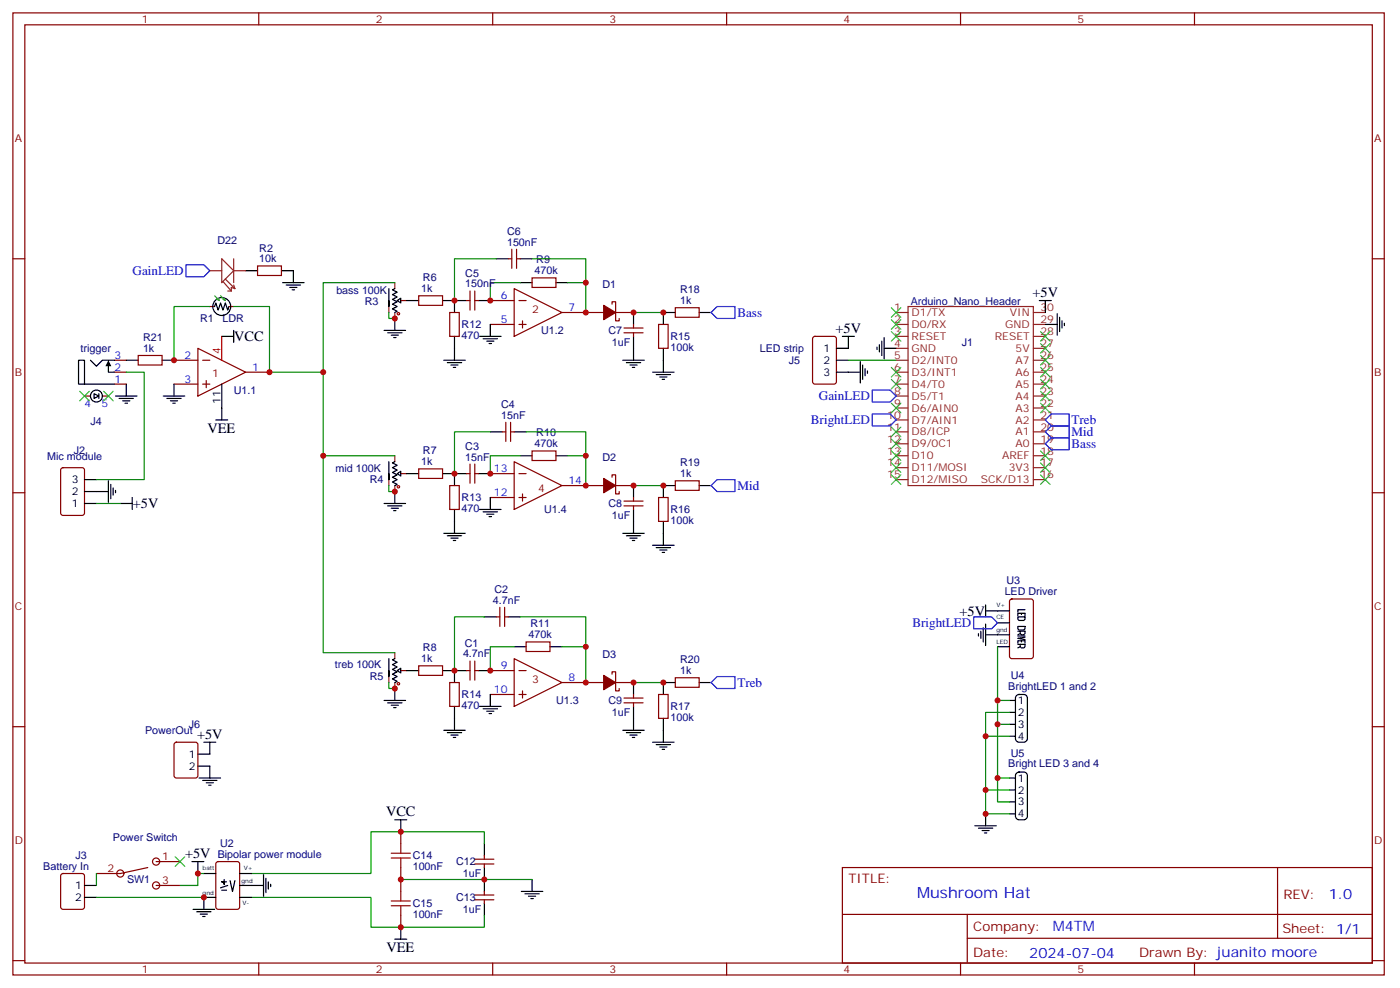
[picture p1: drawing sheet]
<svg xmlns="http://www.w3.org/2000/svg" width="414mm" height="292mm" viewBox="0 0 414 292" stroke-linecap="round" stroke-linejoin="round" font-family="sans-serif">
<g fill="none" stroke="#870000" stroke-width=".35">
<path d="M3.8 3.8h405.4v284.3h-405.4zM7.3 7.3h398.3v277.3h-398.3zM76.5 3.8v3.5M145.6 3.8v3.5M214.8 3.8v3.5M283.9 3.8v3.5M353.1 3.8v3.5M3.8 76.5h3.5M76.1 78.6h7.1v2.8h-7.1zM150.2 76.5h1.1M151.3 73.7v5.6M152.7 76.5h1"/>
<path d="M152.7 73.7v5.6M405.6 76.5h3.6M62 90.6h1.4M67.7 90.6h1.4M118.5 88.8h1.7M123.8 87.4h7v2.8h-7zM132.9 92.4h2.8v7h-2.8zM137.9 88.8h1M138.9 86v5.7M140.3 88.8h1.1M140.3 86v5.7M144.9 95.9h7.1"/>
<path d="M144.9 88.8h7.1M152 85.3l14.1 7.1-14.1 7zM153.4 95.9h2.1M153.4 88.8h2.1M154.4 94.8v2.1M157.3 82.1h7v2.8h-7zM166.1 92.4h12.3M180.9 89.9v-.7h1.1v5.6h1v-.7M182 92.4h5.3M184.4 98.4h5.7M184.4 96.9h5.7M187.3 95.9v1"/>
<path d="M187.3 98.4v1M194.7 95.9h2.8v7h-2.8zM199.6 90.9h7.1v2.9h-7.1zM240.4 99.6l.5-.2h5.6l.7 .4v13l-.4 .7h-5.9l-.7-.4v-13zM25 117.1h1.7M30.3 117.1h1.7M33.8 110h3.5M33.8 106.5h3.5M33.8 113.5h3.5M40.9 105.1h7v2.8h-7zM51.4 106.5h7.1M51.4 113.5h7.1"/>
<path d="M58.5 102.9l14.1 7.1-14.1 7.1zM59.9 106.5h2.1M59.9 113.5h2.1M61 112.5v2.1M72.6 110h7.1M18.2 138.4l.4-.2h5.7l.6 .4 .1 13-.5 .7h-5.9l-.6-.4-.1-13zM118.5 140h1.7M123.8 138.6h7v2.8h-7zM137.9 140h1M138.9 137.2v5.6M140.3 140h1.1M140.3 137.2v5.6"/>
<path d="M144.9 140h7.1M148.4 127.6h1.1M149.5 124.8v5.7M150.9 124.8v5.7M150.9 127.6h1.1M152 136.5l14.1 7-14.1 7.1zM153.4 140h2.1M157.3 133.3h7v2.8h-7zM3.8 145.6h3.5M132.9 143.5h2.8v7.1h-2.8zM144.9 147h7.1M153.4 147h2.1"/>
<path d="M154.4 146v2.1M166.1 143.5h12.3M180.9 141v-.7h1.1v5.7h1v-.7M182 143.5h5.3M184.4 149.5h5.7M184.4 148.1h5.7M187.3 147v1.1M187.3 149.5v1.1M194.7 147h2.8v7.1h-2.8zM199.6 142.1h7.1v2.8h-7.1zM405.6 145.6h3.6M147.7 179.5v5.6"/>
<path d="M149.2 179.5v5.6M298.6 177.2l.5-.2h5.6l.7 .5v16.5l-.4 .6-5.9 .1-.7-.5v-16.5zM118.5 198.2h1.7M123.8 196.8h7v2.8h-7zM137.9 198.2h1M138.9 195.4v5.6M140.3 198.2h1.1M140.3 195.4v5.6M144.9 198.2h7.1M146.7 182.3h1M149.2 182.3h1M152 194.7l14.1 7-14.1 7.1z"/>
<path d="M153.4 198.2h2.1M155.5 189.7h7.1v2.8h-7.1zM180.9 199.2v-.7h1.1v5.7h1v-.7M3.8 214.8h3.5M51.7 219.6l.4-.2h5.7l.6 .4 .1 9.4-.5 .7h-5.9l-.6-.4-.1-9.4zM132.9 201.7h2.8v7.1h-2.8zM144.9 205.2h7.1M153.4 205.2h2.1M154.4 204.2v2.1M166.1 201.7h12.3M182 201.7h5.3M184.4 207.7h5.7"/>
<path d="M184.4 206.3h5.7M187.3 205.2v1.1M187.3 207.7v1.1M194.7 205.2h2.8v7.1h-2.8zM199.6 200.3h7.1v2.8h-7.1zM405.6 214.8h3.6M18.2 258.4l.4-.2h5.7l.6 .4 .1 9.4-.5 .7h-5.9l-.6-.4-.1-9.4zM43.7 256.4l-8.1 1.8h-7.1M46.1 254.6h7.1M64 254.8l.5-.2h5.6l.7 .5v12.9l-.4 .7h-5.9l-.7-.4v-13zM118.5 245.8v3.5M118.5 256.4v7.1"/>
<path d="M140.3 255.3h5.7M140.3 253.9h5.7M143.2 252.9v1M143.2 255.3v1.1M249 256.4h156.6v28.2h-156.6zM377.6 256.4v20.9M46.1 261.7h7.1M118.5 270.5v3.5M140.3 265.9h5.7M140.3 264.5h5.7M143.2 263.5v1M143.2 265.9v1.1"/>
<path d="M249 270.2h156.5M285.9 277.3h119.6M285.9 270.2v14.2M3.8 283.9h3.5M76.5 284.6v3.5M145.6 284.6v3.5M214.8 284.6v3.5M283.9 284.6v3.5M353.1 284.6v3.5M405.6 283.9h3.6"/>
<circle cx="35.6" cy="258.2" r="1.06"/>
<circle cx="46.1" cy="254.6" r="1.06"/>
<circle cx="46.1" cy="261.7" r="1.06"/>
</g>
<g fill="none" stroke="#8c2424" stroke-width=".35">
<path d="M65.5 76.5l3.6 3.5-3.6 3.5zM69.1 76.5v7M62 80h3.5M65.9 83.2l2.5 2.8M66.6 82.5l2.8 2.8M67.3 86h1.1M69.1 84.2l.3 1.1M69.1 80h3.5M69.4 85.3l-1-.4v1.1M114.9 90.6v1.8M116.7 83.5v1.8M116.7 92.4v1.7"/>
<path d="M264.9 92.4h3.5M264.9 95.9h3.5M264.9 99.4h3.5M268.4 90.6h37v52.9h-37zM305.4 92.4h3.6M305.4 95.9h3.6M305.4 99.4h3.6M264.9 102.9h3.5M264.9 106.5h3.5M264.9 110h3.5M264.9 113.5h3.5M264.9 117.1h3.5"/>
<path d="M305.4 102.9h3.6M305.4 106.5h3.6M305.4 110h3.6M305.4 113.5h3.6M305.4 117.1h3.6M116.7 134.7v1.8M264.9 120.6h3.5M264.9 124.1h3.5M264.9 127.6h3.5M264.9 131.2h3.5M264.9 134.7h3.5M264.9 138.2h3.5"/>
<path d="M305.4 120.6h3.6M305.4 124.1h3.6M305.4 127.6h3.6M305.4 131.2h3.6M305.4 134.7h3.6M305.4 138.2h3.6M114.9 141.7v1.8M116.7 143.5v1.8M264.9 141.7h3.5M305.4 141.7h3.6M114.9 200v1.7M116.7 192.9v1.8"/>
<path d="M116.7 201.7v1.8"/>
</g>
<path d="M65.5 99.4v7.1" fill="none" stroke="#f00" stroke-width=".35"/>
<g fill="none" stroke="#000" stroke-width=".35">
<path d="M146.7 76.5h3.5M153.7 76.5h3.6M63.4 90.6l.4-1.1 .7 2.2 .7-2.2 .7 2.2 .7-2.2 .7 2.2 .4-1.1M65.5 99.4h3.6M69.1 97.6v3.6M72.6 80h3.5M83.2 80h3.5v3.5M83.5 83.5h6.4M84.6 84.2h4.2M85.7 84.9h2.1M86.4 85.7h.7M113.5 97.6h6.4"/>
<path d="M114.6 98.4h4.2M114.9 85.3v5.3v-1.8M115.6 99.1h2.2M116.3 99.8h.8M116.7 85.3l-.7 .4 1.4 .7-1.4 .7 1.4 .7-1.4 .7 1.4 .7-1.4 .7 1.4 .7-1.4 .7 1.4 .7-.7 .4M116.7 94.1v3.5M117.4 88.8l1.1-.7v1.4zM120.2 88.8h3.6M130.8 88.8h7.1M134.3 88.8v3.6M134.3 99.4v7.1M141.4 88.8h3.5"/>
<path d="M141.7 99.4h6.4M144.9 95.9v3.5M153.7 83.5h3.6M164.3 83.5h3.6M187.3 92.4v3.5M187.3 99.4v7.1M199.6 92.4h-3.5v3.5M206.7 92.4h3.5M249 99.4h3.5M250.8 99.4v3.5h-3.6M261.3 99.8v6.3M307.2 88.8h3.5"/>
<path d="M309 88.8v3.6M309 95.9h3.5M312.5 92.7v6.4M313.2 93.8v4.2M313.9 94.8v2.1M314.6 95.5v.7M25 113.5h-1.8v-7h1.8v7h8.8M26.7 106.5l1.8 1.7 1.8-1.7h3.5M27.8 116.3l1.4 .8-1.4 .7zM29.2 116.3v1.5M32 108.2v1.8h1.8M34.1 117.1h6.4"/>
<path d="M35.2 117.8h4.2M36.3 118.5h2.1M37 119.2h.7M37.3 113.5v3.6M37.3 106.5h3.6M47.9 106.5h3.5M48.3 117.1h6.3M49.3 117.8h4.3M50.4 118.5h2.1M51.1 119.2h.7M51.4 113.5v3.6M65.5 113.5v10.6"/>
<path d="M131.2 106.5h6.3M132.2 107.2h4.3M133.3 107.9h2.1M134 108.6h.7M142.8 100.1h4.2M143.9 100.8h2.1M144.6 101.5h.7M184.1 106.5h6.3M185.1 107.2h4.3M186.2 107.9h2.1M186.9 108.6h.7M192.9 110h6.3"/>
<path d="M194 110.7h4.2M195 111.4h2.1M195.7 112.1h.7M196.1 102.9v7.1M247.2 106.5h3.6M247.2 110h7.1M254.3 106.8v6.4M255 107.9v4.2M255.7 108.9v2.2M256.4 109.6v.7M259.2 102.6v.7M259.9 101.9v2.1"/>
<path d="M260.6 100.8v4.3M261.3 102.9h3.6M63.8 124.1h3.5M114.9 136.5v5.2v-1.7M116.7 136.5l-.7 .3 1.4 .7-1.4 .7 1.4 .7-1.4 .7 1.4 .7-1.4 .7 1.4 .7-1.4 .8 1.4 .7-.7 .3M117.4 140l1.1-.7v1.4zM120.2 140h3.6M130.8 140h7.1M134.3 140v3.5M141.4 140h3.5M144.9 127.6h3.5M152 127.6h3.5"/>
<path d="M153.7 134.7h3.6M164.3 134.7h3.6M25 141.7h3.5M25 148.8h3.5M25 145.3h7M32 142.1v6.3M32.7 143.2v4.2M33.4 144.2v2.1M34.1 144.9v.7M35.6 148.8h3.5M39.1 147v3.6M113.5 148.8h6.4"/>
<path d="M114.6 149.5h4.2M115.6 150.2h2.2M116.3 150.9h.8M116.7 145.3v3.5M131.2 157.6h6.3M132.2 158.3h4.3M133.3 159h2.1M134 159.7h.7M134.3 150.6v7M141.7 150.6h6.4M142.8 151.3h4.2M143.9 152h2.1"/>
<path d="M144.6 152.7h.7M144.9 147v3.6M184.1 157.6h6.3M185.1 158.3h4.3M186.2 159h2.1M186.9 159.7h.7M187.3 143.5v3.5M187.3 150.6v7M196.1 154.1v7M199.6 143.5h-3.5v3.5M206.7 143.5h3.5M192.9 161.1h6.3"/>
<path d="M194 161.9h4.2M195 162.6h2.1M195.7 163.3h.7M291.3 178.8v3.5M114.9 194.7v5.3v-1.8M116.7 194.7l-.7 .3 1.4 .7-1.4 .7 1.4 .7-1.4 .7 1.4 .7-1.4 .7 1.4 .8-1.4 .7 1.4 .7-.7 .3M117.4 198.2l1.1-.7v1.4zM120.2 198.2h3.6M130.8 198.2h7.1M134.3 198.2v3.5M141.4 198.2h3.5M143.2 182.3h3.5"/>
<path d="M150.2 182.3h3.5M152 191.1h3.5M162.6 191.1h3.5M289.2 187.3v.7M289.9 186.5v2.2M290.6 185.5v4.2M291.3 180.6h7.1M291.3 187.6h7.1M291.3 184.4v6.4M294.9 191.1h3.5M294.9 184.1h3.5M300.8 182v-.7h2.2v.7"/>
<path d="M300.8 182.3h2.2v.7l-.4 .4h-1.4l-.4-.4zM300.8 185.1h2.2v.7l-.4 .4h-1.4l-.4-.4zM300.8 186.5h2.2v.8l-.4 .3h-.7l-.3-.3v-.8M300.8 190.1v-.7h2.2v.7M300.8 190.4h2.2v.7l-.4 .4h-.7l-.3-.4v-.7M300.8 188h2.2M301.6 187.3l-.8 .3M301.6 191.1l-.8 .4M301.9 181.3v.3M301.9 189.4v.3M303 180.2h-2.2v.7M303 188.3l-2.2 .4 2.2 .3"/>
<path d="M60.3 219.4h3.5M62 219.4v3.5h-3.5M113.5 207h6.4M114.6 207.7h4.2M115.6 208.4h2.2M116.3 209.1h.8M116.7 203.5v3.5M131.2 215.8h6.3M132.2 216.5h4.3M133.3 217.2h2.1M134 217.9h.7M134.3 208.8v7"/>
<path d="M141.7 208.8h6.4M142.8 209.5h4.2M143.9 210.2h2.1M144.6 210.9h.7M144.9 205.2v3.6M184.1 215.8h6.3M185.1 216.5h4.3M186.2 217.2h2.1M186.9 217.9h.7M187.3 201.7v3.5M187.3 208.8v7M192.9 219.4h6.3"/>
<path d="M196.1 212.3v7.1M199.6 201.7h-3.5v3.5M206.7 201.7h3.5M298.4 207h1.7M298.4 210.5h1.7M298.4 214.1h1.7M298.4 217.6h1.7M300.4 205.7l.5-.4 1.7-.1 .6 .3 .4 .5 .1 12.3-.5 .9a3.2 3.2 0 0 1-2.3 .1l-.6-.4-.2-.6v-12zM58.5 226.4h3.5v3.5M58.8 229.9h6.4M59.9 230.6h4.2M61 231.4h2.1"/>
<path d="M61.7 232.1h.7M194 220.1h4.2M195 220.8h2.1M195.7 221.5h.7M298.4 229.9h1.7M298.4 233.5h1.7M298.4 237h1.7M300.4 228.6l.5-.4h1.7l.6 .2 .4 .5 .1 12.3-.5 .9a3.2 3.2 0 0 1-2.3 .1l-.6-.4-.2-.6v-12zM56.7 254.6h3.6M58.5 254.6v3.6M60.3 258.2h3.5M66.3 259.9v1.4v-.7h-.8h1.5"/>
<path d="M70.8 258.2h3.6M77.9 258.5v6.4M78.6 259.6v4.2M116.7 242.3h3.5M118.5 242.3v3.5M143.2 249.3v3.6M143.2 256.4v7.1M157.3 259.9v3.6M288.1 244.1h6.4M289.2 244.8h4.2M290.3 245.5h2.1M291 246.2h.7"/>
<path d="M291.3 240.5v3.6M298.4 240.5h1.7M25 265.2h3.5M25 261.7h3.5M57.1 268.7h6.3M58.1 269.5h4.3M59.2 270.2h2.1M59.9 270.9h.7M63.8 265.2h-3.5v3.5M65.5 263.1h1.5M67.3 261.7l-2.1 .7M68 260.3l.7 3.2 .7-3.2"/>
<path d="M70.8 265.2h3.6M70.8 261.7h7.1M79.3 260.6v2.1M80 261.3v.7M116.7 277.6h3.5M118.5 274v3.6M143.2 267v3.5M154.1 263.5h6.3M155.2 264.2h4.2M156.2 264.9h2.1M156.9 265.6h.7"/>
<circle cx="65.5" cy="90.6" r="2.65"/>
<circle cx="28.5" cy="117.1" r="1.76"/>
</g>
<path d="M63.4 87.4l1.4 1.4-.3-.7-.4 .4 .7 .3M65.2 87.4l1.4 1.4-.3-.7-.4 .4 .7 .3" fill="none" stroke="#393" stroke-width=".35"/>
<path d="M55 78.2h5.3l1.7 1.8-1.7 1.8h-5.3zM210.2 92.4l1.7-1.8h5.3v3.5h-5.3zM257.8 115.3h5.3l1.8 1.8-1.8 1.7h-5.3zM257.8 122.3h5.3l1.8 1.8-1.8 1.8h-5.3zM309 131.2l1.7-1.8h5.3v3.5h-5.3zM309 124.1l1.7-1.8h5.3v3.6h-5.3zM310.7 125.9h5.3v3.5h-5.3l-1.7-1.8zM210.2 143.5l1.7-1.8h5.3v3.6h-5.3zM287.8 182.3h5.3l1.8 1.8-1.8 1.7h-5.3zM210.2 201.7l1.7-1.7h5.3v3.5h-5.3z" fill="none" stroke="#00f" stroke-width=".35"/>
<g fill="none" stroke="#008700" stroke-width=".35">
<path d="M146.7 76.5h-12.4v12.3M157.3 76.5h15.8v7M62 90.6h-10.6v15.9M69.1 90.6h10.6v19.4h15.8M114.9 92.4v1.7h1.8M116.7 83.5h-21.2v109.4h21.2M153.7 83.5h-8.8v5.3M167.9 83.5h5.2v8.9M187.3 92.4h8.8M37.3 110h5.3v31.7h-14.1M250.8 106.5h14.1M95.5 134.7h21.2"/>
<path d="M144.9 127.6h-10.6v12.4M153.7 134.7h-8.8v5.3M155.5 127.6h17.6v7.1M167.9 134.7h5.2v8.8M28.5 148.8h7.1M114.9 143.5v1.8h1.8M187.3 143.5h8.8M143.2 182.3h-8.9v15.9M152 191.1h-7.1v7.1M153.7 182.3h19.4v8.8M166.1 191.1h7v10.6M294.9 191.1v45.9h3.5"/>
<path d="M114.9 201.7v1.8h1.8M187.3 201.7h8.8M291.3 217.6h7.1M294.9 214.1h3.5M294.9 207h3.5M298.4 210.5h-7.1v30h7.1M291.3 233.5h7.1M294.9 229.9h3.5M28.5 258.2v3.5M60.3 258.2h-1.8v3.5h-5.3M118.5 259.9h38.8M143.2 249.3v-3.5h-33.6v12.4h-35.2"/>
<path d="M28.5 265.2h31.8M74.4 265.2h35.2v8.8h33.6v-3.5"/>
</g>
<path d="M32 106.5l.9 1.7h-1.7z" fill="#000"/>
<g fill="none" stroke="#3c3" stroke-width=".35">
<path d="M263.5 90.9l2.8 2.9M263.5 94.5l2.8 2.8M263.5 98l2.8 2.8M266.3 90.9l-2.8 2.9M266.3 94.5l-2.8 2.8M266.3 98l-2.8 2.8M307.6 98l2.8 2.8M310.4 98l-2.8 2.8M23.6 115.6l2.8 2.9M26.4 115.6l-2.8 2.9M30.6 115.6l2.8 2.9M33.4 115.6l-2.8 2.9"/>
<path d="M263.5 108.6l2.8 2.8M263.5 112.1l2.8 2.8M263.5 119.2l2.8 2.8M266.3 108.6l-2.8 2.8M266.3 112.1l-2.8 2.8M266.3 119.2l-2.8 2.8M307.6 119.2l2.8 2.8M307.6 115.6l2.8 2.9M307.6 112.1l2.8 2.8M307.6 108.6l2.8 2.8M307.6 105.1l2.8 2.8M307.6 101.5l2.8 2.9"/>
<path d="M310.4 119.2l-2.8 2.8M310.4 115.6l-2.8 2.9M310.4 112.1l-2.8 2.8M310.4 108.6l-2.8 2.8M310.4 105.1l-2.8 2.8M310.4 101.5l-2.8 2.9M263.5 126.2l2.8 2.8M263.5 129.8l2.8 2.8M263.5 133.3l2.8 2.8M263.5 136.8l2.8 2.8M266.3 126.2l-2.8 2.8M266.3 129.8l-2.8 2.8"/>
<path d="M266.3 133.3l-2.8 2.8M266.3 136.8l-2.8 2.8M307.6 136.8l2.8 2.8M307.6 133.3l2.8 2.8M310.4 136.8l-2.8 2.8M310.4 133.3l-2.8 2.8M263.5 140.3l2.8 2.9M266.3 140.3l-2.8 2.9M307.6 140.3l2.8 2.9M310.4 140.3l-2.8 2.9M51.8 253.2l2.8 2.8M54.6 253.2l-2.8 2.8"/>
</g>
<g fill="none" stroke="#a10000" stroke-width=".35">
<path d="M115.6 253.6h5.7M115.6 252.2h5.7M118.5 249.3v2.9M118.5 253.6v2.8M115.6 267.7h5.7M115.6 266.3h5.7M118.5 263.5v2.8M118.5 267.7v2.8"/>
<circle cx="117.8" cy="92.7" r=".35"/>
<circle cx="117.8" cy="143.9" r=".35"/>
<circle cx="117.8" cy="202.1" r=".35"/>
</g>
<g fill="#870000" stroke="#870000" stroke-width=".35">
<path d="M178.4 90.2l3.6 2.2-3.6 2.1z"/>
<path d="M178.4 141.4l3.6 2.1-3.6 2.1z"/>
<path d="M178.4 199.6l3.6 2.1-3.6 2.1z"/>
</g>
<g fill="#c00">
<circle cx="116.7" cy="94.1" r=".88"/>
<circle cx="116.7" cy="145.3" r=".88"/>
<circle cx="116.7" cy="203.5" r=".88"/>
<circle cx="95.5" cy="134.7" r=".88"/>
<circle cx="95.5" cy="110" r=".88"/>
<circle cx="79.7" cy="110" r=".88"/>
<circle cx="144.9" cy="88.8" r=".88"/>
<circle cx="144.9" cy="140" r=".88"/>
<circle cx="144.9" cy="198.2" r=".88"/>
<circle cx="134.3" cy="198.2" r=".88"/>
<circle cx="173.1" cy="191.1" r=".88"/>
<circle cx="134.3" cy="140" r=".88"/>
<circle cx="173.1" cy="134.7" r=".88"/>
<circle cx="134.3" cy="88.8" r=".88"/>
<circle cx="173.1" cy="83.5" r=".88"/>
<circle cx="173.1" cy="92.4" r=".88"/>
<circle cx="173.1" cy="143.5" r=".88"/>
<circle cx="173.1" cy="201.7" r=".88"/>
<circle cx="187.3" cy="201.7" r=".88"/>
<circle cx="187.3" cy="143.5" r=".88"/>
<circle cx="187.3" cy="92.4" r=".88"/>
<circle cx="196.1" cy="92.4" r=".88"/>
<circle cx="196.1" cy="143.5" r=".88"/>
<circle cx="196.1" cy="201.7" r=".88"/>
<circle cx="143.2" cy="259.9" r=".88"/>
<circle cx="294.9" cy="229.9" r=".88"/>
<circle cx="294.9" cy="214.1" r=".88"/>
<circle cx="294.9" cy="207" r=".88"/>
<circle cx="291.3" cy="233.5" r=".88"/>
<circle cx="291.3" cy="217.6" r=".88"/>
<circle cx="291.3" cy="240.5" r=".88"/>
<circle cx="60.3" cy="265.2" r=".88"/>
<circle cx="51.4" cy="106.5" r=".88"/>
<circle cx="58.5" cy="258.2" r=".88"/>
<circle cx="118.5" cy="259.9" r=".88"/>
<circle cx="118.5" cy="245.8" r=".88"/>
<circle cx="118.5" cy="274" r=".88"/>
</g>
<text font-size="4.6" fill="#00f" x="271.1" y="265.4">Mushroom Hat</text>
<g font-size="4.2">
<text x="305.2" y="87.7">+5V</text>
<text x="69.3" y="100.9">VCC</text>
<text x="247" y="98.3">+5V</text>
<text x="61.3" y="128">VEE</text>
<text x="39.3" y="150.2">+5V</text>
<text x="283.6" y="182">+5V</text>
<text x="58.2" y="218.3">+5V</text>
<text x="114.1" y="241.2">VCC</text>
<text x="54.7" y="253.5">+5V</text>
<text x="114.2" y="281.4">VEE</text>
</g>
<g font-size="4.2" fill="#00f">
<text x="392.8" y="265.7">1.0</text>
<text x="311.2" y="275.2">M4TM</text>
<text x="304.2" y="283">2024-07-04</text>
</g>
<g font-size="3.9" fill="#00f">
<text x="39.2" y="81.3">GainLED</text>
<text x="217.9" y="93.6">Bass</text>
<text x="242" y="118.3">GainLED</text>
<text x="239.7" y="125.4">BrightLED</text>
<text x="316.7" y="125.4">Treb</text>
<text x="316.7" y="129">Mid</text>
<text x="316.7" y="132.4">Bass</text>
<text x="217.9" y="144.9">Mid</text>
<text x="269.7" y="185.3">BrightLED</text>
<text x="217.9" y="203">Treb</text>
</g>
<g font-size="3.9" fill="#800">
<text x="250.8" y="261">TITLE:</text>
<text x="379.4" y="265.7">REV:</text>
<text x="287.7" y="275.2">Company:</text>
<text x="379" y="275.8">Sheet: 1/1</text>
<text x="287.7" y="282.9">Date:</text>
<text x="336.7" y="282.9">Drawn By: juanito moore</text>
</g>
<g font-size="3.2" fill="#800">
<text x="41.9" y="6.8">1</text>
<text x="111.1" y="6.8">2</text>
<text x="180.2" y="6.8">3</text>
<text x="249.3" y="6.8">4</text>
<text x="318.5" y="6.8">5</text>
<text x="4.3" y="41.9">A</text>
<text x="406.2" y="41.9">A</text>
<text x="157.3" y="92.4">2</text>
<text x="4.3" y="111.1">B</text>
<text x="62.7" y="111.3">1</text>
<text x="406.2" y="111.1">B</text>
<text x="159" y="145.3">4</text>
<text x="4.3" y="180.2">C</text>
<text x="406.2" y="180.2">C</text>
<text x="157.3" y="201.7">3</text>
<text x="4.3" y="249.3">D</text>
<text x="406.2" y="249.3">D</text>
<text x="31.8" y="257.8">2</text>
<text x="47.9" y="254.3">1</text>
<text x="47.9" y="261.3">3</text>
<text x="41.9" y="287.6">1</text>
<text x="111.1" y="287.6">2</text>
<text x="180.2" y="287.6">3</text>
<text x="249.3" y="287.6">4</text>
<text x="318.5" y="287.6">5</text>
</g>
<g font-size="3.2" fill="#000080">
<text x="149.9" y="69.4">C6</text>
<text x="64.3" y="72.2">D22</text>
<text x="76.6" y="77.5">10k</text>
<text x="76.6" y="74.4">R2</text>
<text x="149.9" y="72.6">150nF</text>
<text x="158.5" y="77.8">R9</text>
<text x="125" y="83.1">R6</text>
<text x="137.5" y="81.8">C5</text>
<text x="158" y="81.1">470k</text>
<text x="99.4" y="87">bass 100K</text>
<text x="124.5" y="86.4">1k</text>
<text x="137.5" y="84.9">150nF</text>
<text x="178.1" y="85">D1</text>
<text x="201" y="89.9">1k</text>
<text x="201" y="86.7">R18</text>
<text x="59.1" y="95.2">R1</text>
<text x="65.8" y="95.2">LDR</text>
<text x="107.8" y="90.2">R3</text>
<text x="269.2" y="90">Arduino_Nano_Header</text>
<text x="42.3" y="100.8">R21</text>
<text x="136.5" y="100.2">470</text>
<text x="136.5" y="97">R12</text>
<text x="159.9" y="98.8">U1.2</text>
<text x="179.9" y="98.8">C7</text>
<text x="198.2" y="100.6">R15</text>
<text x="23.8" y="104.1">trigger</text>
<text x="42.3" y="104">1k</text>
<text x="180.9" y="102.3">1uF</text>
<text x="198.2" y="103.7">100k</text>
<text x="224.6" y="104.1">LED strip</text>
<text x="233.1" y="107.6">J5</text>
<text x="284.3" y="102.4">J1</text>
<text x="69.1" y="116.4">U1.1</text>
<text x="26.8" y="125.5">J4</text>
<text x="148.1" y="123.8">15nF</text>
<text x="148.1" y="120.5">C4</text>
<text x="158.5" y="129">R10</text>
<text x="13.9" y="135.9">Mic module</text>
<text x="21.8" y="134">J2</text>
<text x="124.5" y="137.5">1k</text>
<text x="125" y="134.3">R7</text>
<text x="137.5" y="136.1">15nF</text>
<text x="137.5" y="132.9">C3</text>
<text x="158" y="132.2">470k</text>
<text x="178.1" y="136.2">D2</text>
<text x="201" y="137.9">R19</text>
<text x="99.2" y="139.4">mid 100K</text>
<text x="109.3" y="142.9">R4</text>
<text x="201" y="141">1k</text>
<text x="136.5" y="148.2">R13</text>
<text x="179.9" y="149.9">C8</text>
<text x="136.5" y="151.4">470</text>
<text x="160.8" y="151.7">U1.4</text>
<text x="180.9" y="153.5">1uF</text>
<text x="198.2" y="154.9">100k</text>
<text x="198.2" y="151.7">R16</text>
<text x="297.5" y="172.7">U3</text>
<text x="145.7" y="178.4">4.7nF</text>
<text x="146.2" y="175.2">C2</text>
<text x="297" y="176">LED Driver</text>
<text x="156.8" y="185.4">R11</text>
<text x="137.4" y="191.1">C1</text>
<text x="156.3" y="188.7">470k</text>
<text x="99" y="197.5">treb 100K</text>
<text x="124.5" y="195.7">1k</text>
<text x="125" y="192.5">R8</text>
<text x="136.9" y="194.3">4.7nF</text>
<text x="178.1" y="194.4">D3</text>
<text x="201" y="196.1">R20</text>
<text x="109.3" y="201.1">R5</text>
<text x="201" y="199.2">1k</text>
<text x="298" y="203.8">BrightLED 1 and 2</text>
<text x="298.7" y="200.7">U4</text>
<text x="136.5" y="209.6">470</text>
<text x="136.5" y="206.4">R14</text>
<text x="164.4" y="208.2">U1.3</text>
<text x="179.9" y="208.2">C9</text>
<text x="198.2" y="209.9">R17</text>
<text x="55.8" y="215.1">J6</text>
<text x="180.9" y="211.7">1uF</text>
<text x="198.2" y="213.1">100k</text>
<text x="42.9" y="217">PowerOut</text>
<text x="298" y="226.8">Bright LED 3 and 4</text>
<text x="298.7" y="223.6">U5</text>
<text x="33.4" y="248.7">Power Switch</text>
<text x="65.1" y="250.4">U2</text>
<text x="12.8" y="257.1">Battery In</text>
<text x="22.3" y="253.9">J3</text>
<text x="64.4" y="253.6">Bipolar power module</text>
<text x="122" y="257.2">100nF</text>
<text x="122" y="254">C14</text>
<text x="134.8" y="255.7">C12</text>
<text x="37.5" y="261.1">SW1</text>
<text x="136.8" y="259.3">1uF</text>
<text x="122" y="268.1">C15</text>
<text x="134.8" y="266.3">C13</text>
<text x="136.8" y="269.9">1uF</text>
<text x="122" y="271.3">100nF</text>
</g>
<g font-size="3.2" fill="#00f">
<text x="148" y="88.5">6</text>
<text x="148" y="95.5">5</text>
<text x="168" y="92">7</text>
<text x="33.8" y="106.1">3</text>
<text x="54.5" y="106.1">2</text>
<text x="33.8" y="113.2">1</text>
<text x="33.8" y="109.6">2</text>
<text x="54.5" y="113.2">3</text>
<text x="74.5" y="109.6">1</text>
<text x="25" y="120.2">4</text>
<text x="30" y="120.2">5</text>
<text x="146" y="139.6">13</text>
<text x="168" y="143.2">14</text>
<text x="146" y="146.7">12</text>
<text x="148" y="197.8">9</text>
<text x="168" y="201.4">8</text>
<text x="146" y="204.9">10</text>
</g>
<g font-size="3.2" fill="#8d2323">
<text x="264.3" y="92">1</text>
<text x="264.3" y="95.5">2</text>
<text x="269.5" y="93.4">D1/TX</text>
<text x="298.5" y="93.4">VIN</text>
<text x="307.6" y="92">30</text>
<text x="307.6" y="95.5">29</text>
<text x="264.3" y="99.1">3</text>
<text x="269.5" y="96.9">D0/RX</text>
<text x="269.5" y="100.5">RESET</text>
<text x="294" y="100.5">RESET</text>
<text x="297.1" y="96.9">GND</text>
<text x="307.6" y="99.1">28</text>
<text x="264.3" y="102.6">4</text>
<text x="264.3" y="106.1">5</text>
<text x="269.5" y="104">GND</text>
<text x="269.5" y="107.5">D2/INT0</text>
<text x="300.2" y="107.5">A7</text>
<text x="300.2" y="104">5V</text>
<text x="307.6" y="106.1">26</text>
<text x="307.6" y="102.6">27</text>
<text x="264.3" y="109.6">6</text>
<text x="264.3" y="113.2">7</text>
<text x="269.5" y="111.1">D3/INT1</text>
<text x="300.2" y="111.1">A6</text>
<text x="307.6" y="113.2">24</text>
<text x="307.6" y="109.6">25</text>
<text x="264.3" y="116.7">8</text>
<text x="269.5" y="114.6">D4/T0</text>
<text x="269.5" y="118.1">D5/T1</text>
<text x="300.2" y="118.1">A4</text>
<text x="300.2" y="114.6">A5</text>
<text x="307.6" y="116.7">23</text>
<text x="262.2" y="123.8">10</text>
<text x="264.3" y="120.2">9</text>
<text x="269.5" y="121.6">D6/AIN0</text>
<text x="269.5" y="125.2">D7/AIN1</text>
<text x="300.2" y="125.2">A2</text>
<text x="300.2" y="121.6">A3</text>
<text x="307.6" y="123.8">21</text>
<text x="307.6" y="120.2">22</text>
<text x="262.2" y="127.3">11</text>
<text x="262.2" y="130.8">12</text>
<text x="269.5" y="128.7">D8/ICP</text>
<text x="300.2" y="128.7">A1</text>
<text x="307.6" y="127.3">20</text>
<text x="307.6" y="130.8">19</text>
<text x="262.2" y="134.3">13</text>
<text x="262.2" y="137.9">14</text>
<text x="269.5" y="132.2">D9/0C1</text>
<text x="269.5" y="135.7">D10</text>
<text x="296.2" y="135.7">AREF</text>
<text x="300.2" y="132.2">A0</text>
<text x="307.6" y="137.9">17</text>
<text x="307.6" y="134.3">18</text>
<text x="262.2" y="141.4">15</text>
<text x="269.5" y="139.3">D11/MOSI</text>
<text x="269.5" y="142.8">D12/MISO</text>
<text x="289.9" y="142.8">SCK/D13</text>
<text x="298.2" y="139.3">3V3</text>
<text x="307.6" y="141.4">16</text>
</g>
<text font-size="3.2" fill="#f00" x="65.2" y="104.7" transform="rotate(-90 65.2 104.7)">4</text>
<g font-size="3.2">
<text x="243.4" y="104">1</text>
<text x="243.4" y="107.5">2</text>
<text x="243.4" y="111.1">3</text>
<text x="65.2" y="119.3" transform="rotate(-90 65.2 119.3)">11</text>
<text x="21.2" y="142.8">3</text>
<text x="21.2" y="149.9">1</text>
<text x="21.2" y="146.3">2</text>
<text x="300.8" y="208.1">1</text>
<text x="300.8" y="211.6">2</text>
<text x="300.8" y="215.1">3</text>
<text x="300.8" y="218.7">4</text>
<text x="55.8" y="223.9">1</text>
<text x="55.8" y="227.5">2</text>
<text x="300.8" y="231">1</text>
<text x="300.8" y="234.5">2</text>
<text x="300.8" y="238.1">3</text>
<text x="300.8" y="241.6">4</text>
<text x="22.3" y="262.7">1</text>
<text x="22.3" y="266.3">2</text>
</g>
<g font-size="1.8">
<text x="294.5" y="179.5">V+</text>
<text x="294.5" y="183">CE</text>
<text x="294.5" y="190.4">LED</text>
<text x="294.5" y="186.9">gnd</text>
<text x="59.9" y="257.1">batt</text>
<text x="72.1" y="257.1">V+</text>
<text x="71.4" y="261">gnd</text>
<text x="59.9" y="264.5">gnd</text>
<text x="71.7" y="267.3">V-</text>
</g>
</svg>
